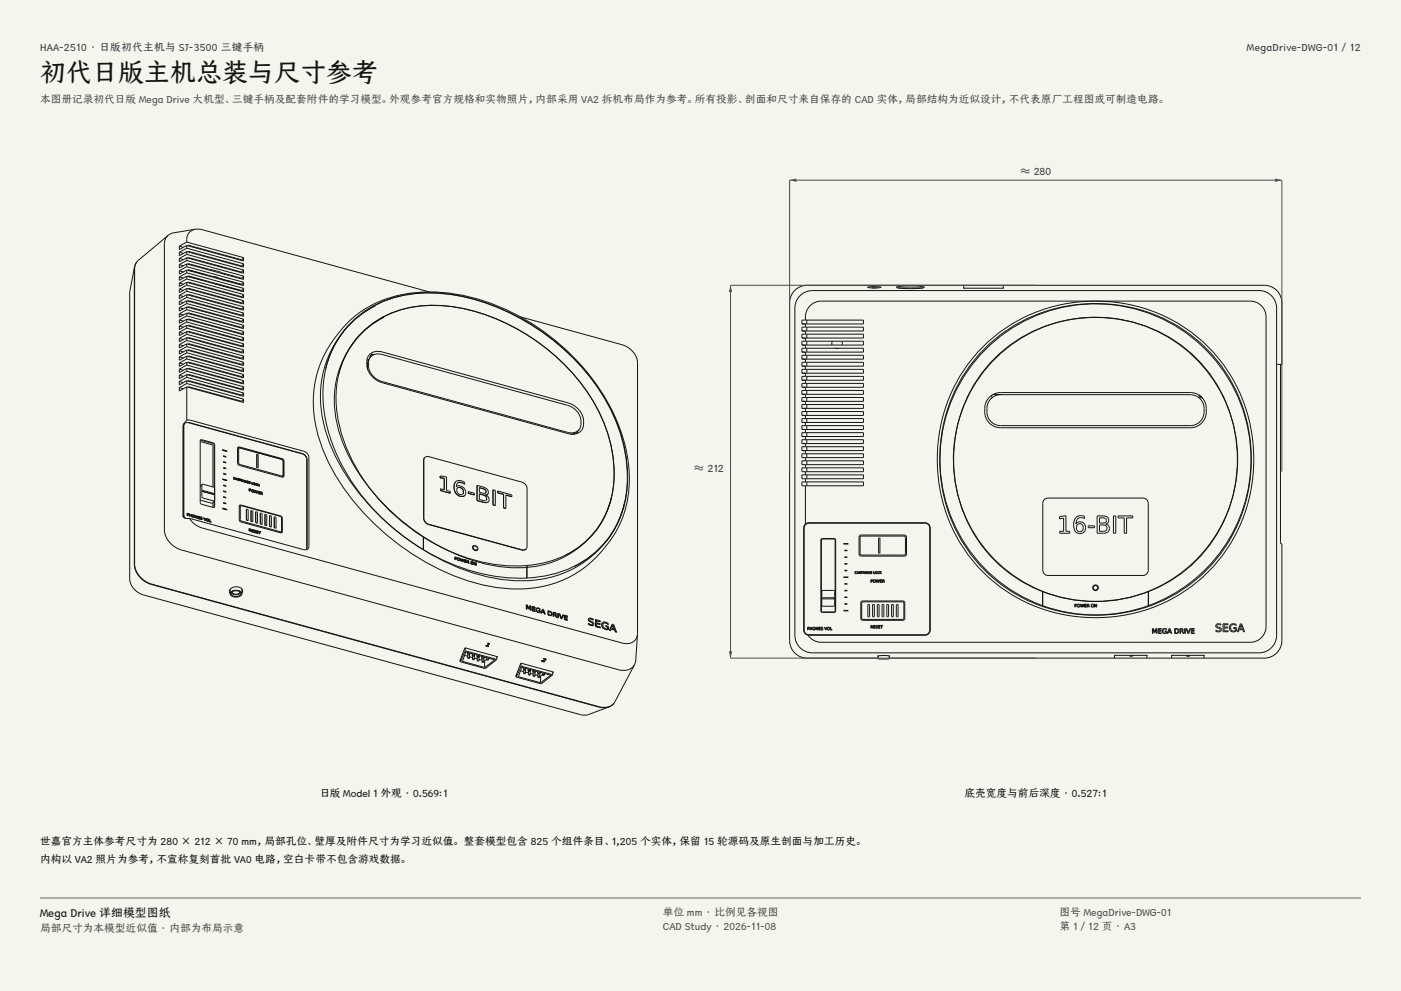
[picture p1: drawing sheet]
<svg xmlns="http://www.w3.org/2000/svg" width="420mm" height="297mm" viewBox="0 0 420 297" stroke-linecap="round" stroke-linejoin="round" font-family="sans-serif">
<g fill="#f5f4ed">
<path d="M0 0h420v297h-420z"/>
<path d="M12 12h396v275h-396z"/>
</g>
<g fill="none" stroke="#141413" stroke-width=".3">
<path d="M40.3 80l-1.4 7.8v85.7a5.5 5.5 0 0 0 4.1 4.8l131 35.9 2 .1 6.6-2.4M40.3 80v89.2a6.9 6.9 0 0 0 5.1 6l134.1 36.7 1.6 .2 1.5-.2M41 78.5l-.7 1.5M50.4 70.5l-8.9 7.5-.6 .7-.5 1.4v89a6.9 6.9 0 0 0 5.1 6l134.1 36.7a3.9 3.9 0 0 0 4.8-1.5l5.8-11.1M50.4 70.5l-.8 1.2-.3 1.4v85.7a6.9 6.9 0 0 0 5.1 6l131 35.9a3.9 3.9 0 0 0 4.8-1.5M53.8 79.3l1.2 .3M53.8 77.5l1.2 .3M53.8 75.6l1.2 .4M53.8 73.8l1.2 .3M56 72.5l-2.2 1.3M56 73.6l-2.2 1.2v-1M56 74.4l-2.2 1.2"/>
<path d="M56 75.4l-2.2 1.2v-1M56 76.2l-2.2 1.3M56 77.2l-2.2 1.3v-1M56 78.1l-2.2 1.2M56 79.1l-2.2 1.2v-1M56 79.9l-2.2 1.2M56 73.6v.8M56 75.4v.8M56 77.2v.9M56 79.1v.8M56 73.6l17 4.6v-1M56 75.4l17 4.7v-1"/>
<path d="M56 77.2l17 4.7v-1M56 79.1l17 4.7v-1.1M56 79.9l17 4.7M56 78.1l17 4.6M56 76.2l17 4.7M56 74.4l17 4.7M56 72.5l17 4.7M56.2 73.6l.3-.1 16 4.4M56.2 75.5l.3-.2 16 4.4M56.2 77.3l.3-.1 16 4.4M56.2 79.2l.3-.2 6.8 1.9M58.6 68.7l-6.8 1.1-1.4 .7"/>
<path d="M58.6 68.7l2 .1 68.1 18.7M58.6 68.7a3.1 3.1 0 0 0-2.6 3.8M66.4 79.9l-.2 .1M72.5 77.9v.2M72.5 79.7v.2M73 79.1l-.5 .6M73 77.2l-.5 .7M53.8 90.4l1.2 .3M53.8 99.6l1.2 .3M53.8 97.7l1.2 .4M53.8 95.9l1.2 .3M53.8 94.1l1.2 .3"/>
<path d="M53.8 92.2l1.2 .3M53.8 88.5l1.2 .4M53.8 86.7l1.2 .3M53.8 84.8l1.2 .4M53.8 83l1.2 .3M53.8 81.1l1.2 .4M56 80.9l-2.2 1.3v-1.1M56 81.8l-2.2 1.2M56 82.8l-2.2 1.2v-1M56 83.6l-2.2 1.2M56 91l17 4.6M56 80.9v.9"/>
<path d="M56 82.8v.8M56 84.6v.8M56 86.5v.8M56 88.3v.8M56 90.1v.9M56 92v.8M56 93.8v.9M56 95.7v.8M56 97.5v.9M56 99.4v.8M56 80.9l17 4.7v-1M56 82.8l17 4.6v-1"/>
<path d="M56 84.6l17 4.7v-1M56 86.5l17 4.6v-1M56 88.3l17 4.7v-1M56 90.1l17 4.7v-1M56 92l17 4.7v-1.1M56 93.8l17 4.7v-1M56 95.7l17 4.6v-1M56 97.5l17 4.7v-1M56 99.4l17 4.6v-1M56 98.4l17 4.6M56 96.5l17 4.7M56 94.7l17 4.6"/>
<path d="M56 92.8l17 4.7M56 89.1l17 4.7M56 87.3l17 4.7M56 85.4l17 4.7M56 83.6l17 4.7M56 81.8l17 4.6M56 84.6l-2.2 1.3v-1.1M56 86.5l-2.2 1.2v-1M56 88.3l-2.2 1.2v-1M56 90.1l-2.2 1.3v-1M56 92l-2.2 1.2v-1M56 93.8l-2.2 1.3v-1"/>
<path d="M56 95.7l-2.2 1.2v-1M56 97.5l-2.2 1.3v-1.1M56 99.4l-2.2 1.2v-1M56 85.4l-2.2 1.3M56 87.3l-2.2 1.2M56 89.1l-2.2 1.3M56 91l-2.2 1.2M56 92.8l-2.2 1.3M56 94.7l-2.2 1.2M56 96.5l-2.2 1.2M56 98.4l-2.2 1.2M56.2 82.8l.3-.1 16 4.4"/>
<path d="M56.2 84.7l.3-.1 16 4.3M56.2 86.5l.3-.1 16 4.4M56.2 88.4l.3-.2 16 4.4M56.2 90.2l.3-.1 16 4.4M56.2 92.1l.3-.2 16 4.4M56.2 93.9l.3-.1 16 4.4M56.2 95.7l.3-.1 16 4.4M56.2 97.6l.3-.1 16 4.3M56.2 99.4l.3-.1 16 4.4M56.3 82.8l4.5 1.2M56.4 80.9l7.9 2M56.5 80.9l-.3 .1"/>
<path d="M57.3 94l-.2 .1M57.3 88.5l-.1 .1M58.5 92.5l-.2 .1M58.5 86.9l-.1 .2M59.7 91l-.2 .1M59.7 85.4l-.1 .2M60.9 89.4l-.2 .2M60.9 83.9l-.1 .2M62.1 87.9l-.2 .2M62.1 82.4l-.1 .2M63.3 86.4l-.1 .2M63.3 80.9l-.1 .2"/>
<path d="M63.4 80.8l2.8 .8 .1 .3M63.4 80.8l-.1 .3M63.4 80.8l-.1 .1M64.3 82.9l1.1 .3M64.4 85l8.1 2.2M64.5 84.9l-.1 .2M65.4 83.2l7.1 2.1M65.7 83.4l-.1 .2M66.3 81.7l6.2 1.7M66.3 83.6l.9 .4 1.1 .1M67.1 81.9l-.3 .1M67.5 82l-.3 .2"/>
<path d="M67.6 82.1l-.4 .1M69.6 82.8l-.1-.2 .1 .2M70 82.7v.2zM70 80.9v.2M70.2 80.9l-.1 .2M72.4 100l.1 .2v-.2M72.5 81.6v.2M72.5 83.4v.2M72.5 87.1v.2M72.5 88.9v.2M72.5 90.8v.2M72.5 92.6v.2"/>
<path d="M72.5 94.5v.2M72.5 96.3v.2M72.5 98.2v.2M73 84.6l-.5 .8M73 99.3l-.5 .7M73 97.5l-.5 .7M73 95.6l-.5 .7M73 93.8l-.5 .7M73 92l-.5 .6M73 90.1l-.5 .7M73 88.3l-.5 .6M73 86.4l-.5 .7"/>
<path d="M73 82.7l-.5 .7M73 80.9l-.5 .7M102.9 99.4a28.1 28.1 0 0 0-5.3 11M103 99.4h-.1M103 99.3a30.9 30.9 0 0 1 23.2-11.4 59.9 59.9 0 0 1 37 12.1 59.2 59.2 0 0 1 23.6 33 34.4 34.4 0 0 1-1.9 24.3l-3.1 4.7M103 99.3a32 32 0 0 0-5.2 27.4 60.6 60.6 0 0 0 25.8 35.9l3.3 2.1M103 99.3l-.1 .1M104.5 96.4a35.5 35.5 0 0 1 27.9-8.8 65.6 65.6 0 0 1 45.7 26.6 48.2 48.2 0 0 1 10.3 33.6 30 30 0 0 1-7.2 16.4 32.7 32.7 0 0 1-30.1 12.1 67.1 67.1 0 0 1-38.2-18.7 58.7 58.7 0 0 1-18.3-30.6 33.4 33.4 0 0 1 9.9-30.6zM106.1 95.9a33 33 0 0 1 24.7-8.1 64.8 64.8 0 0 1 40.5 18.9 51.8 51.8 0 0 1 16.9 36.4 29.9 29.9 0 0 1-6.3 18.9 32.3 32.3 0 0 1-29.6 11.9 66.1 66.1 0 0 1-37.6-18.5 57.8 57.8 0 0 1-18-30 31.4 31.4 0 0 1 9.4-29.5zM112.5 91.7a28.3 28.3 0 0 0-9.6 7.6M115.2 95.1a25.8 25.8 0 0 0-8.8 7M156 95l30.5 8.3a6.3 6.3 0 0 1 4.6 5.4v81.4"/>
<path d="M239.8 88.6a5.3 5.3 0 0 1 3.8-1.5h133.8a5.3 5.3 0 0 1 5.3 5.3v98a5.3 5.3 0 0 1-5.3 5.3h-133.8a5.3 5.3 0 0 1-5.3-5.3v-98a5.3 5.3 0 0 1 1.5-3.8zM240.4 95.9h18.4v1.2h-18.4zM240.4 98h18.4v1.2h-18.4zM241.5 95.9a4.9 4.9 0 0 1 4.7-5.7h128.6a4.7 4.7 0 0 1 4.7 4.8v92.8a4.7 4.7 0 0 1-4.7 4.7h-128.6l-1.3-.2-1.2-.5-1.5-1.4M241.5 97.1v.9M241.5 99.2v1M241.9 95.9v1.2M241.9 98v1.2M260.1 86.1l2-.2 2.1 .2-2.1 .2zM261.4 86.3h1.4M268.8 86l2.7-.3a16.5 16.5 0 0 1 5.6 .4l-2.7 .4a18 18 0 0 1-5.7-.4zM269.2 86.3h7.5"/>
<path d="M288.9 86.3l-.1 .1h12.1l-.2-.1M288.9 85.5v.9M300.7 85.5v.9M53.8 114.3l1.2 .4M53.8 112.5l1.2 .3M53.8 110.6l1.2 .4M53.8 108.8l1.2 .3M53.8 107l1.2 .3M53.8 103.3l1.2 .3M53.8 101.4l1.2 .4M53.8 116.2l1.2 .3M53.8 105.1l1.2 .3"/>
<path d="M56 101.2v.8M56 103.1v.8M56 104.9v.8M56 106.7v.9M56 108.6v.8M56 110.4v.9M56 112.3v.8M56 114.1v.8M56 116v10M56 116l17 4.6v-1M56 101.2l17 4.7v-1M56 103.1l17 4.6v-1"/>
<path d="M56 104.9l17 4.7v-1.1M56 106.7l17 4.7v-1M56 108.6l17 4.6v-1M56 110.4l17 4.7v-1M56 112.3l17 4.6v-1M56 114.1l17 4.7v-1M56 114.9l17 4.7M56 113.1l17 4.7M56 111.3l17 4.6M56 109.4l17 4.7M56 107.6l17 4.6M56 105.7l17 4.7"/>
<path d="M56 103.9l17 4.6M56 102l17 4.7M56 100.2l17 4.7M56 101.2l-2.2 1.2v-1M56 103.1l-2.2 1.2v-1M56 104.9l-2.2 1.2v-1M56 106.7l-2.2 1.3v-1M56 108.6l-2.2 1.2v-1M56 110.4l-2.2 1.3v-1.1M56 112.3l-2.2 1.2v-1M56 114.1l-2.2 1.2v-1M56 116l-2.2 1.2v-1"/>
<path d="M56 100.2l-2.2 1.2M56 102l-2.2 1.3M56 103.9l-2.2 1.2M56 105.7l-2.2 1.3M56 107.6l-2.2 1.2M56 109.4l-2.2 1.2M56 111.3l-2.2 1.2M56 113.1l-2.2 1.2M56 114.9l-2.2 1.3M56.2 101.3l.3-.2 16 4.4M56.2 103.1l.3-.1 16 4.4M56.2 105l.3-.2 16 4.4"/>
<path d="M56.2 106.8l.3-.1 16 4.4M56.2 108.6l.3-.1 16 4.4M56.2 110.5l.3-.1 16 4.3M56.2 112.3l.3-.1 16 4.4M56.2 114.2l.3-.2 16 4.4M56.2 116l.3-.1 16 4.4M72.5 101.8v.2M72.5 103.7v.2M72.5 105.5v.2M72.5 107.4v.2M72.5 109.2v.2M72.5 111.1v.2"/>
<path d="M72.5 112.9v.2M72.5 114.7v.2M72.5 116.6v.2M72.5 118.4v.2M73 119.6l-.5 .7M73 117.8l-.5 .6M73 115.9l-.5 .7M73 114.1l-.5 .6M73 112.2l-.5 .7M73 110.4l-.5 .7M73 108.5l-.5 .7M73 106.7l-.5 .7"/>
<path d="M73 104.9l-.5 .6M73 103l-.5 .7M73 101.2l-.5 .6M106.5 102a28.9 28.9 0 0 1 25.4-10.4 60.3 60.3 0 0 1 43.1 24.4 42.2 42.2 0 0 1 8.8 30.2 26.4 26.4 0 0 1-5.4 13M106.5 102a29.4 29.4 0 0 0-4.4 28.7 60.2 60.2 0 0 0 24.1 29.6 52.7 52.7 0 0 0 30.3 9.9 28.7 28.7 0 0 0 21.9-11M106.5 102a25.7 25.7 0 0 0-5 10.2M110.5 107.8l-.5 .1M111 106l1.6-.7 2 .2 55.7 15.2a5.8 5.8 0 0 1 4 8.3l-1.4 1-1.2 .2-1.4-.2-55.7-15.3a5.8 5.8 0 0 1-4-8.3zM111 107.1a5.1 5.1 0 0 0 3.5 7.2l55.6 15.3 1.8 .1 1-.3 .7-.6M111 107.1l1.2-.9 1.1-.1 1.2 .1 55.6 15.3a5.1 5.1 0 0 1 3.5 7.3M111 107.1a4.1 4.1 0 0 0-.7 3.8M111.1 106.5l-.1 .6"/>
<path d="M111.4 106.2h.1M111.4 106.2v.5M111.4 106.2l.5 .2M111.4 106.2l-.6 .7 .2-.1M111.4 106.2l.4 .1M240.4 100.2h18.4v1.1h-18.4zM240.4 102.3h18.4v1.1h-18.4zM240.4 104.4h18.4v1.1h-18.4zM240.4 106.5h18.4v1.1h-18.4zM240.4 108.6h18.4v1.1h-18.4zM240.4 110.7h18.4v1.2h-18.4zM240.4 112.8h18.4v1.2h-18.4z"/>
<path d="M240.4 114.9h18.4v1.2h-18.4zM240.4 117h18.4v1.2h-18.4zM240.4 119.1h18.4v1.2h-18.4zM241.5 101.3v1M241.5 103.4v1M241.5 105.5v1M241.5 107.6v1M241.5 109.7v1M241.5 111.9v.9M241.5 114v.9M241.5 116.1v.9M241.5 118.2v.9"/>
<path d="M241.9 100.2v1.1M241.9 102.3v1.1M241.9 104.4v1.1M241.9 106.5v1.1M241.9 108.6v1.1M241.9 110.7v1.2M241.9 112.8v1.2M241.9 114.9v1.2M241.9 117v1.2M241.9 119.1v1.2M249.5 102.3v1.1M250.4 104.4h1.1"/>
<path d="M252.4 102.3v1.1M294.7 103.9a48.3 48.3 0 0 1 71.4 4.6 48.3 48.3 0 0 1-8.5 66.9 48.3 48.3 0 0 1-66.9-8.5 48.6 48.6 0 0 1 4-63zM295.2 104.4a47.5 47.5 0 0 1 70.4 4.5 47.6 47.6 0 0 1-8.4 65.9 47.6 47.6 0 0 1-65.9-8.3 47.8 47.8 0 0 1 3.9-62.1zM295.3 104.9a46.6 46.6 0 0 1 72.4 7.7 46.6 46.6 0 0 1-23.4 68.9v-4.3a42.6 42.6 0 0 0 18-65.3 42.6 42.6 0 0 0-67.8 0 42.6 42.6 0 0 0 18 65.3v4.3a46.6 46.6 0 0 1-17.2-76.6zM296.9 118.8a4.7 4.7 0 0 1 3.1-1.1h56.9a4.9 4.9 0 0 1 4.7 5.7 4.7 4.7 0 0 1-4.7 4.8h-56.9a4.9 4.9 0 0 1-4.8-5.8 4.7 4.7 0 0 1 1.7-3.6zM297.3 118.4l.1 .8M297.7 118.2l59.2 .1a4.3 4.3 0 0 1 4.1 5.1 4.1 4.1 0 0 1-4.1 4.2h-56.9a4.3 4.3 0 0 1-4.1-5.2 4.1 4.1 0 0 1 4.1-4.1M298.2 107.4a43.3 43.3 0 0 1 64 4.1 43.3 43.3 0 0 1-7.6 60 43.3 43.3 0 0 1-60-7.6 43.6 43.6 0 0 1 3.6-56.5zM300.5 118.2v.1M359.4 118.4l1.1 .9M359.5 118.4v.8h.9M382.9 109.2h1.4v-18.4a5.3 5.3 0 0 0-5.3-5.3h-137a5.3 5.3 0 0 0-5.3 5.3v101.2a5.3 5.3 0 0 0 5.3 5.2h21.3"/>
<path d="M384 109.2l-.1 52.7v1l.4 .1v29a5.3 5.3 0 0 1-5.3 5.2h-112.5M55.3 127l-.2 .6v26.7l.5 1.1M55.3 127l.5-.3h.7l34.1 9.3 .8 .5 .5 1.1v27.1M55.3 127l-.3 .7v26.8l.2 .7M55.5 126.8l-.4 .2M56 126l-.9 .9-.2 .7v26.2a1.26 1.26 0 0 0 .4 1.5 1.26 1.26 0 0 0 1.5 0M56 126l1-.1 34.1 9.3a2.11 2.11 0 0 1 1.5 1.8v26.8l-.5 .8-1 .1-34.3-9.4M56.4 126.7l34.1 9.2a2.11 2.11 0 0 1 1.6 1.8v27M60 132.3l3.8 1.2v12.4M60 132l3.8 .9 .4 .3v12.9M60.1 131.9l.3-.1 3.5 .9 .5 .5v18.6l-.3 .3-3.7-1-.4-.5zM66.7 134.9h.1"/>
<path d="M66.7 134.8v.1M66.7 134.8h.1M66.7 134.8l1.3 .3M66.7 134.9l1.3 .4M67 136.7v.1M67 138.4h.1M67 138.5h.1M67 136.7h.1M67 136.6v.1M67 138.4v.1M67 136.6h.1M67 138.5l.7 .2"/>
<path d="M67 136.8l.7 .1M67 138.4l.7 .3M67 136.6l.7 .3M67.7 138.7h.1M67.7 136.9h.1M68 135.1v.1M68 135.3h.1M68 135.2v.1M68 135.2h.1M71.2 134.2h.5l12.9 3.6 .3 .4-.1 4.3M71.3 134.1l.5-.1 13 3.6 .3 .6v4.6l-.6 .2-12.9-3.6-.4-.6zM71.6 134.4l-.1 4.3 .3 .4 12.6 3.5 .4-.1"/>
<path d="M71.6 134.4l-.4 .5M72 134.3l-.4 .1M72.5 120.3v.2M77 136.1v.1M77 136.1v3.9M77 136.1h.1M77.1 136.1h-.1M77.1 136.1l.3 .1v3.9M84.4 137.6l.6 .8v4.5M127.2 137.3l-.2 .6v17.5a2.04 2.04 0 0 0 1.5 1.8l27.9 7.6 .8 .1 .5-.4M127.2 137.2v.1M127.3 137.2l-.2 .6v17.5a2.04 2.04 0 0 0 1.5 1.8l27.9 7.7h.7l.6-.3"/>
<path d="M127.3 137.2l.5-.4 .8 .1 27.9 7.6a2.11 2.11 0 0 1 1.5 1.8v17.5l-.2 .7M127.3 137.2l-.1 .1M172.3 129.9l-.2 .2M173.1 129.4l-.1 .5M173.6 128.8l-1 .9-1.5 .4M240.4 121.2h18.4v1.2h-18.4zM240.4 123.3h18.4v1.2h-18.4zM240.4 125.5h18.4v1.1h-18.4zM240.4 127.6h18.4v1.1h-18.4zM240.4 129.7h18.4v1.1h-18.4zM240.4 131.8h18.4v1.1h-18.4zM240.4 133.9h18.4v1.1h-18.4z"/>
<path d="M240.4 136h18.4v1.2h-18.4zM240.4 138.1h18.4v1.2h-18.4zM241.5 120.3v.9M241.5 122.4v.9M241.5 124.5v1M241.5 126.6v1M241.5 128.7v1M241.5 130.8v1M241.5 132.9v1M241.5 135v1M241.5 137.2v.9M241.5 139.3v.9"/>
<path d="M241.9 121.2v1.2M241.9 123.3v1.2M241.9 125.5v1.1M241.9 127.6v1.1M241.9 129.7v1.1M241.9 131.8v1.1M241.9 133.9v1.1M241.9 136v1.2M241.9 138.1v1.2M56.1 154.5l.1 .1M56.1 153.8l.5 .2v.3M56.1 153.8h.1"/>
<path d="M56.1 154.5h.1M56.1 153.8v.7M56.2 154.6h.1M56.4 154h.1M56.4 153.9l-.2 .3h.3M56.4 153.9l.1 .1M56.5 154v.1M56.5 154.2h.1M56.5 154.1v.1M56.6 154.3h-.4v.3M56.6 154.3h.1M56.8 155.3l1.9 2 1.9 .9 125.9 34.5a3.3 3.3 0 0 0 4.6-2.6"/>
<path d="M56.8 154.7h.1M56.8 154l.1 .3 .4 .1v-.3M56.8 154h.1M56.8 154v.7M56.9 154.7v.1M57.3 154.9h.1M57.3 154.1l.1 .8M57.3 154.5l-.4-.1v.3M57.3 154.1h.1M57.3 154.5v.4M57.3 154.5h.1M57.4 154.9h.1"/>
<path d="M57.7 154.4v.5M57.7 154.4a.46 .46 0 0 1 .5 0 .46 .46 0 0 1 .1 .6M57.7 154.4h.1M57.7 154.9l.6 .1M57.8 154.4a.31 .31 0 0 0 0 .5 .31 .31 0 0 0 .4-.1v-.3M57.8 154.4h.1M58 154.4h-.2M58 154.4l.2 .1M58.3 155h.1M58.5 155.2h.1M58.5 154.5l.6 .7v-.6M58.5 154.5h.1"/>
<path d="M58.5 154.5v.7M58.6 155.2h.1M58.6 155.2v-.6l.4 .7M59 155.3l.2 .1M59 155.3h.1M59.1 154.6l.1 .8M59.1 154.6h.1M59.2 155.4h.1M59.4 155.4l.5 .2M59.4 154.7l.5 .2M59.4 154.7h.1M59.4 155.4h.1"/>
<path d="M59.4 154.7v.7M59.9 155.2l-.4-.1v.3l.4 .2M59.9 155.2h.1M59.9 154.9l-.4-.1v.2l.4 .2M59.9 154.9h.1M59.9 155.6h.1M60 149.7l3.4 1.1 .3-.1 .6-.7M60.1 155.1l.2 .2M60.1 155v.1M60.1 155l.5 .1M60.1 155h.1M60.2 155.1l.4 .6"/>
<path d="M60.2 155v.1M60.2 155.7h.4M60.2 155l.3 .1M60.2 155h.1M60.4 155.4l.1 .1M60.4 155.4h.1M60.5 155.1h.1M60.5 155.6l-.4-.1 .1 .2M60.5 155.6h.1M60.5 155.5v.1M60.6 145.2v3.8l3.4 1.1 .3-.1M60.6 145.2l.3-.1 3.4 1.1v3.8"/>
<path d="M60.6 145.2l-.6 .7M60.6 155.1h.1M60.6 155.7h.1M60.7 147.2l3.5 1M60.7 147h.1M60.7 147.2l.1 .1M60.7 147v.2M60.7 147l3.5 .9v.3M61.1 155.2h.1M61.1 155.2l.3 .8M61.1 155.2l.4 .7 .2-.6M61.4 156h.1"/>
<path d="M61.5 156h.1M61.7 155.3l-.2 .7M61.7 155.3h.1M61.9 155.7a.45 .45 0 0 0 .2 .5 .45 .45 0 0 0 .5 0M61.9 155.5v.2M61.9 155.5h.1M62 155.5a.48 .48 0 0 1 .5 .1 .48 .48 0 0 1 .1 .6M62 155.5h-.1M62.1 155.6a.31 .31 0 0 0 0 .5 .31 .31 0 0 0 .4-.2v-.2M62.1 155.6l.4 .1M62.1 155.6h-.1M62.6 156.2h.1"/>
<path d="M62.8 156.4l.5 .1M62.8 155.6l.1 .7 .4 .2M62.8 155.6h.1M62.8 156.4h.1M62.8 155.6v.8M63.3 156.5h.1M63.8 150.6v1.5M64.2 148.2h-.1M64.2 148.2h.1M64.2 150.1v2M66.7 143.6h.1M66.7 152.4h.1"/>
<path d="M66.7 143.6v.1M66.7 152.3v.1M66.7 152.3h.1M66.7 143.5v.1M66.7 152.4l1.3 .4M66.7 143.7l1.3 .3M66.7 152.3l1.3 .3M66.7 143.5l1.3 .4M67 150.7l.7 .2M67 147.2v.1M67 145.5l.7 .2M67 142h.1"/>
<path d="M67 148.9h.1M67 150.7v.1M67 149h.1M67 145.5h.1M67 140.2h.1M67 140.1v.1M67 141.9v.1M67 145.4v.1M67 147.1v.1M67 148.9v.1M67 150.6v.1M67 150.6h.1"/>
<path d="M67 147.1h.1M67 145.4h.1M67 141.9h.1M67 140.1h.1M67 147.3l.7 .1M67 142l.7 .2M67 140.3l.7 .1M67 150.6l.7 .3M67 148.9l.7 .3M67 147.1l.7 .3M67 145.4l.7 .3M67 141.9l.7 .3"/>
<path d="M67 140.1l.7 .3M67 149l.7 .2M67.7 150.9v.1M67.7 149.2h.1M67.7 147.4v.1M67.7 145.7h.1M67.7 142.2h.1M67.7 140.4h.1M67.7 150.9h.1M67.7 147.4h.1M68 152.6v.1M68 143.9h.1"/>
<path d="M68 144h.1M68 152.8h.1M68 143.9v.1M68 152.7v.1M70 143.1v.3l.3 .3M70 143.1l.5 .2M70 143.1h.1M70.1 143.2v.3l.4 .2M70.1 143.2l.4 .1M70.1 143.2h.1M70.3 143.7h.2M70.5 143.3h.1"/>
<path d="M70.5 143.7h.1M70.6 143.7l.1 .1M70.6 143.7h.1M70.7 143.8h.1M70.8 143.2h.1M70.8 143.2l.4 .7M70.8 143.2l-.2 .5M70.9 143.3l.1 .3h-.3zM71 143.7h.1M71 143.7l.1 .2M71 143.7l-.3 .1M71.1 143.9h.1"/>
<path d="M71.2 143.9h.1M71.3 143.9l.1 .1M71.3 143.3l.3 .2M71.3 143.3v.1M71.3 143.9h.1M71.3 143.3v.6M71.4 143.7l.2 .2M71.4 143.6l.2 .1M71.4 144h-.1M71.5 143.4l.2 .3M71.6 143.5v.2M71.6 143.5l-.2-.1v.6"/>
<path d="M71.6 143.7h.1M71.6 143.9h.1M71.6 143.9l.1 .2M71.7 143.7l.1 .4M71.7 143.7h.1M71.7 144.1h.1M71.7 144v.1M71.7 143.5l.3 .1M71.7 152.1h.1M71.7 143.5h.1M71.7 143.5l.9 .3M71.7 151.6h.5"/>
<path d="M71.8 144.1h.1M71.8 151.5l.4-.1 12.2 3.3 .2 .5v4.4l-.5 .1-12.1-3.4-.3-.5zM72 144.1h.1M72 143.6h.1M72 143.6v.5M72.1 143.6v.5M72.1 143.6l.2 .1M72.1 144.1l-.1 .1M72.1 151.7l-.1 4 .2 .4 11.8 3.3 .4-.1M72.1 151.7l.3-.1 11.8 3.3 .2 .3v4.1M72.1 151.7l-.4 .4M72.3 143.7h.1"/>
<path d="M72.3 143.6v.1M72.4 144.2l.1 .1M72.4 143.7h.1M72.4 144.2h.1M72.4 143.7v.5M72.5 143.9l.2 .1M72.5 144h.1M72.5 144.3h.1M72.6 144l.1 .2M72.6 143.8l.1 .2M72.6 143.8l-.1 .5M72.6 143.7l.2 .3"/>
<path d="M72.7 144h.1M72.7 144.2h.1M72.7 144.2l.1 .2M72.8 144l.1 .4M72.8 144h.1M72.8 144.4h.1M72.9 144.4h.1M73 144.4h.1M73 143.8v.6M73 143.8l.1 .6M73 143.8h.1M73.1 144.4h.1"/>
<path d="M73.3 144.5h.1M73.3 143.9v.6M73.3 143.9l.2 .1M73.4 144.5h.3M73.4 143.9l.4 .3v.3M73.5 144l.2 .3-.2 .2M73.5 144v.5M73.8 144.5h-.1M73.8 144.5h.1M73.9 152.7v3.1l.4 .1M73.9 152.7l.1 3.1M73.9 152.6v.1"/>
<path d="M73.9 152.6l.5 .2v3.1M73.9 144.4l.1 .2M74 144.2l-.1 .2M74 144.2h.1M74 144.6l.5 .2M74 144.2l.5 .2M74 144.3l.1 .4 .3-.1M74.1 144.2l-.1 .1M74.2 144.2l.3 .2M74.2 144.2h-.1M74.2 144.2l-.2 .1M74.4 156h-.1"/>
<path d="M74.4 155.9v.1M74.4 155.9h-.1M74.4 144.6l-.1-.2 .2 .4M74.4 144.6h.1M74.5 144.4h.1M74.5 144.8h.1M74.6 144.9l.5 .1M74.6 144.3l.5 .2M74.6 144.3h.1M74.6 144.9h.1M74.6 144.3v.6M74.7 159.2h.1"/>
<path d="M74.7 147.2h.1M74.7 158.4l.5 .2v.3M74.7 146.4l.5 .2v.3M74.7 158.4h.1M74.7 146.4v.8M74.7 158.4v.8M74.7 146.4h.1M74.7 144.6l.3 .1zM74.8 159.2h.1M74.8 147.2h.1M74.9 158.6l-.1 .2h.3M74.9 158.6l.2 .2"/>
<path d="M74.9 147h.2M74.9 146.6l.2 .2M74.9 158.6l.2 .1M74.9 146.9l.3 .1M74.9 146.6l-.1 .2h.3M74.9 146.9l-.1 .3M75 144.7h.1M75.1 144.5l-.4-.1v.4l.4 .1M75.1 144.4v.1M75.1 144.9v.1M75.1 158.8h.1M75.1 159.1l-.3-.2v.3"/>
<path d="M75.1 159.1h.1M75.1 159.1l.1 .2M75.2 158.9h-.1M75.2 146.9l-.1 .1M75.2 158.9l.1 .4M75.2 146.9h.1M75.2 158.9h.1M75.2 159.3h.1M75.3 153.1h-.1M75.3 156.1l.1 .1M75.3 153.1v3.2M75.3 153v.1"/>
<path d="M75.3 153l.5 .2v3.1M75.3 156.3h.4M75.3 159.3h.1M75.4 146.8a.48 .48 0 0 0 0 .5 .48 .48 0 0 0 .6 .1M75.4 146.8h.1M75.4 146.7a.48 .48 0 0 1 .6 .2 .48 .48 0 0 1 0 .5M75.4 146.7v.1M75.5 159.4l.5 .1M75.5 158.6h.1M75.5 158.6l.5 .3M75.5 159.4h.1M75.5 158.6v.8"/>
<path d="M75.5 146.8a.35 .35 0 0 0 0 .4 .35 .35 0 0 0 .4 .2M75.5 145.1l.4 .1M75.5 144.5l.1 .6h.3M75.5 144.5v.6M75.5 144.5h.1M75.5 145.1h.1M75.5 146.8h.1M75.7 146.8h-.2M75.7 146.8l.2 .5M75.7 156.3v.1M75.8 156.3h-.1M75.9 145.2h.1"/>
<path d="M75.9 145.1v.1M75.9 147.3v.1M75.9 144.9l.1 .3M76 144.8l-.1 .1M76 159.2l-.4-.1v.2l.4 .2M76 159.2h.1M76 158.9l-.4-.1v.2l.4 .2M76 158.9h.1M76 159.5h.1M76 145.2l.2 .1M76 144.7a.38 .38 0 0 1 .4 .1 .38 .38 0 0 1 .1 .5M76 144.7v.1"/>
<path d="M76 147.4h.1M76.1 144.8h.1M76.1 159l.3 .3M76.2 159.5l.2 .2M76.2 159.4l.4 .2M76.2 159.5h.1M76.2 159.4h.1M76.2 159.4v.1M76.2 158.9l-.1 .1M76.2 158.9h.1M76.2 158.9v.1M76.2 158.9l.5 .2"/>
<path d="M76.2 146.8l.3 .8 .1-.6M76.2 146.8v.1M76.2 146.8l.2 .8M76.2 144.8h-.1M76.2 144.8l.2 .2-.1 .3-.2-.2v-.3M76.3 159l.4 .6M76.3 159l.4 .1M76.3 159h.1M76.4 159.3h.1M76.4 147.6l.1 .1M76.4 147.6h.1M76.4 159.7h.2"/>
<path d="M76.4 159.6l.3 .1M76.5 159.3l.1 .2M76.5 159.3h.1M76.5 145.3h-.3M76.5 145.3h.1M76.5 147.7l.2-.6 .2 .7M76.5 147.7h.1M76.6 159.5v.1M76.6 159.5h.1M76.6 147l.3 .7 .2-.6M76.6 147h.1M76.6 153.4v.1"/>
<path d="M76.7 156.5v.1M76.7 153.4v3.2M76.7 153.4h.1M76.7 153.4l.5 .2v3.1M76.7 153.4h-.1M76.7 145v.4M76.7 145h.1M76.7 145l.5 .1M76.7 159.1h.1M76.7 159.6l-.1 .1M76.7 159.6h.1M76.7 156.6l.4 .1"/>
<path d="M76.7 145.4l.4 .1M76.7 145.4l.3 .1M76.8 145l.2 .4M76.9 147.8h.1M76.9 159.8l.5 .1M76.9 159l.5 .3M76.9 159h.1M76.9 159.8h.1M76.9 159v.8M77 145.5h.1M77 145l.2 .1M77 145h-.2"/>
<path d="M77 145.4l.2 .1M77 140v.1M77 140l.1 .1M77 159.1l.4 .2M77 147.8h.1M77 140.1h.3M77.1 147.1l-.1 .7M77.1 147.1h.1M77.1 156.7h.1M77.2 156.7h-.1M77.2 145.5h-.1M77.2 145.1h.1"/>
<path d="M77.3 145.6h.1M77.3 145l.1 .6M77.3 145h.1M77.3 145v.6M77.4 140.1v.1M77.4 147.9l.5 .2M77.4 147.2l.5 .2M77.4 147.2h.1M77.4 147.9h.1M77.4 147.2v.7M77.4 140.1h-.1M77.4 145.3l.3 .4"/>
<path d="M77.4 145.6h.1M77.4 140.1h.1M77.4 159.6l-.4-.2v.3l.4 .2M77.4 159.6h.1M77.4 159.3l-.4-.2v.3l.4 .2M77.4 159.3h.1M77.4 159.9h.1M77.5 159.3l.3 .1M77.5 159.2l.7 .3M77.5 159.2h.1M77.5 159.3h.1M77.5 159.2v.1"/>
<path d="M77.7 145.7h.1M77.8 145.1h.1M77.8 145.1l-.4 .2M77.8 145.1l-.3 .2 .3 .4M77.8 159.4h.1M77.8 159.4v.6M77.8 145.7h.1M77.9 147.7l-.4-.1v.3l.4 .2M77.9 147.7h.1M77.9 147.4l-.4-.1v.2l.4 .2M77.9 147.4h.1M77.9 148.1h.1"/>
<path d="M78 153.8v3.1l.6 .2M78.1 153.8v3.2M78.1 153.8h-.1M78.1 153.8h.1M78.1 153.8l.5 .2v3.1M78.1 148.1h.1M78.1 147.4l.5 .2v.2M78.1 147.4v.7M78.1 147.4h.1M78.2 159.5l-.3-.1v.6M78.2 147.5l.3 .3-.3-.1zM78.2 148.1h.1"/>
<path d="M78.2 159.5h.1M78.4 147.9l.1 .1M78.4 147.9l-.2-.1v.3M78.5 147.8h.1M78.5 148l.1 .3M78.5 157.1h.1M78.6 157.1h-.1M78.6 147.8l.1 .5M78.6 147.8h.1M78.6 148.3h.1M78.7 148.3h.1M79.4 157.3l.1 .1"/>
<path d="M79.4 154.2h.1M79.5 157.3v.1M79.5 154.2l-.1 3.1M79.5 154.2h.1M79.5 154.2l.5 .1v3.2M79.5 154.2h-.1M79.5 157.4l.4 .1M79.9 157.5h.1M80 157.5h-.1M80.8 154.6v3.1l.5 .2M80.8 154.6h.1M80.8 154.6l.1 3.2"/>
<path d="M80.9 154.5l-.1 .1M80.9 154.5l.5 .2-.1 3.1M81.3 157.9h.1M81.3 157.8v.1M82.2 158.1l.1 .1M82.2 155h.1M82.2 158l.1 .1M82.2 155v3.1M82.2 154.9v.1M82.2 154.9l.6 .2v3.1M82.3 158.2h.4M82.7 158.3h-.1"/>
<path d="M82.7 158.2v.1M82.8 158.2h-.1M84.4 159.3l-.4 .4M84.4 155.1l.1 4.6M84.5 143h.1M84.8 142.5l-.3 .5M132 143.2l1.2 .1M132 142.7l1.9 .3v4l1.1 .3v.5M132 143.2h.1M132 142.7h.1M132 142.7v.5M132.1 147l2.9 .8"/>
<path d="M132.1 146.5h.1M132.1 147h.1M132.1 146.5v.5M133.2 143.3v3.5l-1.1-.3M133.2 143.3h.1M135 147.8h.1M136.5 144.5a2.65 2.65 0 0 0-.1 3 2.65 2.65 0 0 0 2.8 1.1M136.5 144.5a2.3 2.3 0 0 1 2.8 .1v.5M136.5 144.5h.1M137.1 146.2a1.2 1.2 0 0 1 1.6 .4 1.2 1.2 0 0 1-.2 1.6 1.31 1.31 0 0 1-1.3-.5 1.31 1.31 0 0 1-.1-1.5zM139.3 145.1l-.4-.2a1.22 1.22 0 0 0-1.4-.3 1.22 1.22 0 0 0-.7 1.3 1.92 1.92 0 0 1 2.2 .3 1.92 1.92 0 0 1 .4 2.2M139.3 145.1h.1"/>
<path d="M139.4 148.4l-.2 .2M139.4 148.4h.1M140.4 147.8l1.8 .5M140.4 147.3v.1M140.4 147.3l1.8 .6v.4M140.4 147.8h.1M140.4 147.3v.5M142.2 148.3v.1M143 150l2.6 .6 .8-.3M143 145.5l1.8 .4a1.57 1.57 0 0 1 1.5 2.1M143 145.5h.1M143 150h.1"/>
<path d="M143 145.5v4.5M143.7 146.2l1 .2a.78 .78 0 0 1 .9 .5 .78 .78 0 0 1-.3 1l-1.6-.4zM145.6 148.8l-1.9-.8v1.7l1.4 .4 .7-.2M145.6 148.8l.3 .7M145.9 149.5l-.1 .4M146.3 148.1l-.7 .2a1.49 1.49 0 0 1 .8 2M146.3 148v.1M146.4 150.3h.1M147.8 151.3l.7 .2M147.8 146.8l.7 .2v4.5M147.8 146.8h.1M147.8 151.3h.1"/>
<path d="M147.8 146.8v4.5M148.5 151.5h.1M149.2 147.7l1.8 .5M149.2 147.1l4.3 1.2v.5M149.2 147.1v.1M149.2 147.7h.1M149.2 147.1v.6M151 152.2l.7 .2M151 152.2h.1M151 148.2h.1M151 148.2v4M151.7 152.4h.1"/>
<path d="M153.5 148.8l-1.8-.4v4M153.5 148.8v.1M178.4 159.2a25.7 25.7 0 0 1-8.8 7.1M183.2 149.2a25.8 25.8 0 0 1-4.8 10.2M187.1 151a28.3 28.3 0 0 1-5.2 11.1M240.4 144.4h18.4v1.2h-18.4zM240.4 140.2h18.4v1.2h-18.4zM240.4 142.3h18.4v1.2h-18.4zM240.9 158.2v30a1.75 1.75 0 0 0 1.3 2.2M240.9 158.2h.1M241.5 157.1l1-.4h34.8a1.58 1.58 0 0 1 1.6 1.5v30.6a1.58 1.58 0 0 1-1.6 1.6h-35.1M241.5 157.1l-.6 1.1"/>
<path d="M241.5 141.4v.9M241.5 143.5v.9M241.5 145.6v11.5M241.7 157.1l.8-.3h34.8a1.42 1.42 0 0 1 1.4 1.4v30.6a1.42 1.42 0 0 1-1.4 1.4h-34.8a1.42 1.42 0 0 1-1.4-1.4v-30.6zM241.9 140.2v1.2M241.9 142.3v1.2M241.9 144.4v1.2M242.3 156.7v.1M312.9 149.9l.8-.5 .5-.1h28.5a1.58 1.58 0 0 1 1.5 1.6v20a1.58 1.58 0 0 1-1.5 1.6h-28.5a1.58 1.58 0 0 1-1.6-1.6v-20zM317.6 154.9l2-.3v4.6h1.1v.6h-3v-.6h1.2v-3.9l-1.3 .2zM322.7 155a2.46 2.46 0 0 1 2.4-.3v.7l-.3-.2a1.58 1.58 0 0 0-1.7 .2 1.58 1.58 0 0 0-.5 1.6 1.75 1.75 0 0 1 2.4 0 1.75 1.75 0 0 1 .1 2.5 1.75 1.75 0 0 1-2.5 0 3.7 3.7 0 0 1 .1-4.5zM326.2 157.6h1.9v.6h-1.9z"/>
<path d="M328.9 154.6h1.8a1.26 1.26 0 0 1 1.6 .8 1.26 1.26 0 0 1-.8 1.6 1.45 1.45 0 0 1 1 1.8 1.45 1.45 0 0 1-1.7 1h-1.9zM329.6 157.3h1.1a.97 .97 0 0 1 1.2 1 .97 .97 0 0 1-1.2 .9h-1.1zM329.6 155.2h1a.81 .81 0 0 1 1.1 .8 .81 .81 0 0 1-1.1 .8h-1zM333.8 154.6h.7v5.2h-.7zM335.2 154.6h4.4v.6h-1.9v4.6h-.7v-4.6h-1.8zM68.9 176.8l.1 .1M69 177.9a2.02 2.02 0 0 0 3.5 0M69 177.9a2.02 2.02 0 0 1 3.5 0M69 176.6v1.3M69.4 177.6a1.69 1.69 0 0 0 2.7 0M69.4 177.5a1.83 1.83 0 0 1 2.8 .4 1.69 1.69 0 0 1-2.9 0zM69.7 177.3a1.09 1.09 0 0 0 1.1 .8 1.09 1.09 0 0 0 1-.8"/>
<path d="M72.5 177.7a1.26 1.26 0 0 0-.1-1.4 1.26 1.26 0 0 0-1.3-.4 1.79 1.79 0 0 0-2.3 1.6l.2 .3M72.5 176.5v1.4M72.6 176.6l-.1 .2M77.8 160h.1M77.9 160h.1M126.9 164.7v-3.7a55.9 55.9 0 0 1-25.4-34.5 28.6 28.6 0 0 1 7.8-27.6 30.1 30.1 0 0 1 22.5-7.4 60.4 60.4 0 0 1 43.2 24.5 42.3 42.3 0 0 1 8.9 30.2 26.2 26.2 0 0 1-22.5 22.8l-3.4 .5M126.9 164.7h.1M127 164.8a56.3 56.3 0 0 0 30.9 8.4v-3.7M127 161a51.4 51.4 0 0 0 30.9 8.5M127 161v3.8M127 164.8h-.1M127 161l-.1 .1"/>
<path d="M136.4 167.7h.1M136.4 166.9l.5 .2v.3M136.4 166.9h.1M136.4 166.9v.8M136.5 167.7h.1M136.6 167.5h.3M136.6 167.4h.3M136.6 167.4l-.1 .3M136.8 167.1l-.3-.1v.3l.3 .1M136.8 167.1v.2M136.8 167.3v.1M136.9 167.4v.1"/>
<path d="M136.9 167.4h.1M137.1 167.3a.49 .49 0 0 0 .1 .6 .49 .49 0 0 0 .6 0M137.1 167.3a.49 .49 0 0 1 .6 0 .49 .49 0 0 1 .1 .6M137.1 167.3h.1M137.7 167.9h.1M137.8 167.9h.1M138 167.3l.3 .8 .1-.6M138 167.3h.1M138 167.3l.2 .9M138.2 168.2h.1M138.3 168.2l.2-.6 .2 .7M138.3 168.2h.1"/>
<path d="M138.4 167.5l.4 .7 .1-.6M138.4 167.5h.1M138.7 168.3l.1 .1M138.7 168.3h.1M138.8 168.4h.1M138.9 167.6l-.1 .8M138.9 167.6h.1M139.2 168.5l.6 .1M139.2 167.7l.6 .2M139.2 167.7h.1M139.2 168.5h.1M139.2 167.7v.8"/>
<path d="M139.8 168.2l-.5-.1v.3l.5 .2M139.8 168.2h.1M139.8 167.9l-.5-.1v.2l.5 .2M139.8 167.9h.1M139.8 168.6h.1M140 168.7h.1M140 167.9l.5 .2v.3M140 167.9h.1M140 167.9v.8M140.1 168.7h.1M140.2 168.4l.2 .2M140.2 168.4l-.1 .3"/>
<path d="M140.4 168.3h.1M140.4 168.2l-.3-.2v.3h.3M140.4 168.2v.1M140.4 168.6h.1M140.4 168.6l.1 .2M140.5 168.4l.2 .5M140.5 168.4h.1M140.5 168.8l.2 .1M140.5 168.8h.1M140.7 168.9h.1M141.2 168.4a.51 .51 0 0 0 .1 .6 .51 .51 0 0 0 .5 .1M141.2 168.4a.49 .49 0 0 1 .6 .1 .49 .49 0 0 1 .1 .5"/>
<path d="M141.2 168.4h.1M141.7 163.7a.87 .87 0 0 1 1.3 .1 .87 .87 0 0 1-.2 1.2 1.03 1.03 0 0 1-1.1-1.3zM141.9 169l-.1 .1M141.9 169h.1M141.9 163.8a.78 .78 0 0 1 .9 0 .78 .78 0 0 1 .3 .9M141.9 163.8a.78 .78 0 0 0 .3 .8 .78 .78 0 0 0 .9 .1M141.9 163.8l-.3 .3M142.1 169.3h.2M142.1 168.5v.8M142.1 168.5l.6 .8v-.7M142.3 169.3v-.7l.3 .8M142.3 169.3h-.1"/>
<path d="M142.6 169.4h.2M142.6 169.4h.1M142.7 168.6l.1 .8M142.7 168.6h.1M142.8 169.4h.1M143.1 164.7l-.3 .3M157.8 164.5h-.1M157.9 169.6h.1M158 173.2l-.1 .1M158 169.5v3.7M158 169.5l-.1 .1M181.7 162.1a28.1 28.1 0 0 1-9.4 7.6"/>
<path d="M181.8 162l-.1 .1M181.8 162a31.7 31.7 0 0 1-23.8 11.2M246.3 161.7l3.8-.2 .3 .3v21.3l-.3 .3h-3.6l-.2-.3zM246.3 161.5l3.8-.1 .4 .4v21.3l-.4 .4h-3.6l-.4-.4v-21.3zM246.4 177.1l.3-.2h3.2l.3 .2 .1 4.2-.2 .3-3.4 .1-.3-.2zM246.5 179.2l3.5-.1 .1 .3-3.5 .1zM252.9 173v.1M252.9 173h1.3M252.9 162.9h1.3M252.9 162.9h.1M252.9 173.1h1.3M253.2 179.1h.1"/>
<path d="M253.2 179.1h.7M253.2 176.9h.7M253.2 175v.1M253.2 171v.1M253.2 168.9h.7M253.2 167v.1M253.2 165v.1M253.2 165h.7M253.2 166.9v.1M253.2 170.9v.1M253.2 174.9v.1M253.2 176.9h.1"/>
<path d="M253.2 174.9h.1M253.2 170.9h.1M253.2 168.9h.1M253.2 166.9h.1M253.2 175.1h.7M253.2 174.9h.7M253.2 171.1h.7M253.2 170.9h.7M253.2 167.1h.7M253.2 166.9h.7M253.2 165.1h.7M253.9 176.9h.1"/>
<path d="M253.9 174.9h.1M253.9 170.9h.1M253.9 168.9h.1M253.9 166.9h.1M253.9 179.1h.1M253.9 175v.1M253.9 171v.1M253.9 167v.1M253.9 165v.1M253.9 166.9v.1M253.9 170.9v.1M253.9 174.9v.1"/>
<path d="M254.2 162.9h.1M254.2 173v.1M256.4 171.4h.4a.26 .26 0 0 0-.4 0 .26 .26 0 0 0 0 .4 .26 .26 0 0 0 .4 0v.1a.35 .35 0 0 1-.5-.1 .35 .35 0 0 1 .1-.4zM257.1 171.3l.4 .6-.2-.1-.4 .1zM257.2 171.4l.1 .3h-.3zM257.7 171.6l.2-.2-.2-.1-.1 .6v-.6h.3l.2 .6-.4-.2M257.7 160.5l.5-.2 13.2 .1 .4 .6-.1 5.3-.6 .4-13.2-.1-.4-.6v-5zM258 171.3h.6h-.2v.6l-.1-.6zM258.1 160.7h13.1l.2 .4v5l-.4 .3-12.9-.1-.3-.4v-4.8zM258.8 171.6l.2-.2-.2-.1-.1 .6v-.6h.4l.1 .6-.4-.2M259.3 171.3l.1 .6zM259.6 171.3a.38 .38 0 0 1 .6 .3 .38 .38 0 0 1-.6 .3z"/>
<path d="M259.7 171.3a.28 .28 0 0 1 .4 .3 .28 .28 0 0 1-.4 .3zM260.4 171.3l.3 .1a.23 .23 0 0 0-.3 0 .23 .23 0 0 0 0 .3 .23 .23 0 0 0 .4 0l-.2-.1h.3l-.1 .3a.36 .36 0 0 1-.5-.1 .36 .36 0 0 1 .1-.5zM260.8 171.8l-.1 .1M261 171.3h.4h-.3v.2h.3l-.3 .1v.3h.4h-.5zM261.1 173.7h.2a.28 .28 0 0 1 .3 .4 .28 .28 0 0 1-.4 .1l-.1 .4zM261.2 173.8l.2 .1v.2h-.2zM261.9 171.3l.1 .6h.3h-.4zM262.6 173.7l.3 .7 .2-.7 .3 .7 .3-.7-.2 .9-.4-.8-.3 .8zM263.1 171.4h.5a.26 .26 0 0 0-.4 0 .26 .26 0 0 0 0 .4 .26 .26 0 0 0 .4 0l-.1 .1a.35 .35 0 0 1-.4-.1 .35 .35 0 0 1 0-.4zM263.4 161.3h.4l-.1 4.5-.3-.1zM263.7 171.3l.1 .6zM263.8 173.7h.5l-.4 .1v.3h.4l-.4 .1v.3l.5 .1h-.6z"/>
<path d="M263.8 171.6l.4-.3-.3 .3 .4 .3-.5-.3M264.5 173.7l.5 .1-.1 .4 .3 .4-.4-.4-.3 .4zM264.7 173.8l.2 .1v.2h-.2zM312.6 177.3a42.6 42.6 0 0 0 31.6 0v4.2a46.6 46.6 0 0 1-31.6 0zM138.1 197.5v.8M139.3 196.4l.9 .3M139.4 194.2v.8M139.4 195l-1.3 3.3M139.4 195l9.5 2.6M139.6 195.4l8.8 2.4-3.1 2.2-6.7-1.8zM140.2 195.7v.3M140.2 195.5v.6"/>
<path d="M140.2 197.2l.4 .1 .2-.1M140.2 197.2h.6M140.2 196.2v1M140.3 196l.4 .2-.4 .1zM140.8 196v-.3v1.5M140.8 196.8l.8 .3M141.6 196.1v.3M141.6 195.9v1.7M141.6 197.6l.4 .1 .2-.1M141.6 197.6h.6M141.8 196.4l.4 .2h-.5zM142.2 196.4v-.3v1.5"/>
<path d="M142.2 197.2l.9 .3M143 196.5v.3M143 196.3l.1 1.7M143.1 198l.3 .1 .2-.1M143.1 198h.5M143.2 196.8l.4 .1-.4 .1zM143.6 196.5v1.5M143.6 197.6l.9 .3M143.6 196.5v.3M144.5 196.9v.3M144.5 196.7v1.7M144.5 198.4l.3 .1 .3-.1"/>
<path d="M144.5 198.4h.6M144.6 197.2l.4 .1-.4 .1zM145 197.3v.1M145 196.9v.4M145.1 197.2v-.3v1.5M145.3 198v2M145.6 193.6l.9 .1M145.6 193.6h.1M145.7 193.5h.1M145.7 193.5l.3 .1M145.7 193.5l-.1 .1M145.9 197.7l.3 .2 .3-.2"/>
<path d="M145.9 197.7h.6M145.9 197.1v.6M145.9 197.6l-.8 .4M146 193.6h.1M146.1 192.9h.4l-.5 .7M146.1 192.9h.1M146.2 192.8h.1M146.2 192.8l-.1 .1M146.2 192.8h.4M146.5 197.3v.4M146.5 193.7h.1M146.6 192.8h.1"/>
<path d="M146.6 192.8l.2 .1M146.8 192.9l-.6 .7 .3 .1M146.8 192.9h.1M148.9 197.1l.3-.3-9.8-2.7-1.6 4.1 .3 .1M148.9 197.6l-3.4 2.8-7.4-2.1M148.9 196.8v.8M156.2 199.6l9.5 2.6M156.2 198.8v.8M156.2 199.6l-1.4 3.3M156.4 200l8.7 2.4-3 2.2-6.7-1.8zM157.8 182.5l.2 .1M157.8 181.2l.3 .1 .4 1 .3-.8"/>
<path d="M157.8 181.2v1.3M158 182.6h.1M158.4 182.4l-.4-1v1.2M158.4 182.4l.2 .1M158.4 182.4h.1M158.6 182.5l.3-.8v1.2M158.6 182.5h.1M158.8 181.5l.3 .1v1.3M158.8 181.5h.1M158.9 182.9h.2M158.9 182.8v.1M159.1 182.9h.1"/>
<path d="M159.5 183l1 .3M159.5 181.7l.9 .4M159.5 181.7h.1M159.5 183h.1M159.5 181.7v1.3M160.4 182.6l-.7-.2v.5l.8 .4M160.4 182.6h.1M160.4 182.1l-.7-.2v.4l.7 .3M160.4 182.1h.1M160.5 183.3h.1M160.8 182.3l.1 .9M160.8 182.3h.1"/>
<path d="M160.8 182.3l.1-.1a.77 .77 0 0 1 1 .5M160.9 183.2l.5 .4h.6M161 182.4a.71 .71 0 0 0 .1 .8 .71 .71 0 0 0 .7 .2v-.3M161.4 182.4l.5 .3M161.4 182.4h-.4M161.4 183l.4 .1M161.4 182.9l.6 .1v.6M161.4 183h.1M161.4 182.9h.1M161.4 182.9v.1M161.8 183.1h.1M161.9 182.7h.1"/>
<path d="M162 183.6h.1M162.1 183.7l.3 .1M162.1 183.7h.1M162.3 198.2l1 .1M162.3 198.2h.1M162.3 198.1h.1M162.3 198.1v.1M162.4 183.8h-.1M162.7 182.6h.2l.6 1.5M162.7 182.6h.1M162.7 182.6l-.6 1.1M162.8 182.8l.3 .7-.6-.1z"/>
<path d="M162.8 197.5l.7 .1-.4 .3M162.8 197.5h.1M162.9 197.3l.8 .3M162.9 197.3l-.1 .2M162.9 197.3v.1M163.1 183.7h.1M163.1 183.7l.2 .3M163.1 183.7l-.6-.2-.1 .3M163.1 197.9l-.8 .2M163.1 197.9h.1M163.3 198.3h.1M163.3 184l.2 .1"/>
<path d="M163.3 184h.1M163.5 184.1h.1M163.7 197.6v.1M163.7 197.7l-1.1 .4 .7 .2M163.7 197.7h.1M164.3 184.3l1.1 .1M164.3 183a1 1 0 0 1 1.1 1.4M164.3 183v1.3M164.5 183.2a.59 .59 0 0 1 .8 .4 .59 .59 0 0 1-.4 .7l-.4-.1zM165.4 184.4h.1M165.9 184.7l.2 .1M165.9 183.4l.8 .4v.4"/>
<path d="M165.9 184.7h.1M165.9 183.4h.1M165.9 183.4v1.3M166.1 183.6l.4 .2 .1 .3h-.5zM166.1 184.8h.1M166.3 184.3l.2 .1M166.5 184.4l.1 .2M166.5 184.4l-.4-.2v.6M166.6 184.1l-.1 .1M166.6 184.6h.1M166.6 184.6l.2 .4M166.7 184.2l-.2 .1 .5 .8"/>
<path d="M166.7 184.2h.1M166.8 185l.2 .1M166.8 185h.1M167 185.1h.1M167.2 185.1l.2 .1M167.2 183.8l.2 .1v1.3M167.2 183.8h.1M167.2 185.1h.1M167.2 183.8v1.3M167.4 185.2h.1M167.7 183.9l.2 .1 .4 1.2 .5-1M167.7 183.9h.1"/>
<path d="M167.7 183.9l.5 1.5M168.2 185.4h.2M168.2 185.4h.1M168.4 185.4v.1M168.8 184.2l.2 .1-.6 1.1M168.8 184.2h.1M169.2 185.7l.9 .2M169.2 184.4l.9 .4M169.2 184.4h.1M169.2 185.7h.1M169.2 184.4v1.3M170.1 185.3l-.7-.2v.5l.7 .3"/>
<path d="M170.1 185.3h.1M170.1 184.8l-.7-.2v.3l.7 .4M170.1 184.8h.1M170.1 185.9h.1M176.4 187.1l1 .4 .5-.2M176.4 186.8l.2 .2a.62 .62 0 0 0 1.1 0M176.4 187.1h.1M176.4 186.8h.1M176.4 186.8v.3M176.5 185.4a.73 .73 0 0 0 .5 1M176.5 185.4l.1-.1a1.08 1.08 0 0 1 1.3 .5M176.5 185.4h.1"/>
<path d="M176.7 185.6a.69 .69 0 0 0 .8 .7l.4 .4v.6M177 186.4l.2 .1M177.1 186.4h-.1M177.2 185.5l.7 .3M177.2 185.5l-.5 .1M177.2 186.5l.5 .5M177.2 186.5h.1M177.9 185.8h.1M177.9 187.3h.1M178.5 187.8l1.5 .4M178.5 185.7h.1M178.5 185.7l1.5 .4v.2"/>
<path d="M178.5 187.7v.1M178.5 185.7v2.1M179.9 187.2l-1.1-.4v.8l1.2 .3v.3M179.9 187.2h.1M180 186.3h.1M180 186.3l-1.2-.3v.6l1.1 .3v.3M180 188.2h.1M180.4 187.2l.3 .9M180.6 186.7l-.2 .5M180.6 186.6l-.2 .6M180.6 186.6a1.19 1.19 0 0 1 1.8 .6M180.6 186.6v.1"/>
<path d="M180.7 188.1l.6 .4 .7 .2M181.6 187.7l.5 .2M181.6 187.7h.1M181.6 187.5h.1M181.6 187.5v.2M181.6 187.5l.8 .2v.9M182.1 187.9h.1M182.4 187.2l-.3-.2a.82 .82 0 0 0-1.3-.1 .82 .82 0 0 0 .3 1.3l1 .2v-.5M182.4 187.2h.1M182.4 188.6l-.4 .1M182.4 188.6h.1M182.7 188.9l.3 .1"/>
<path d="M182.7 188.9h.1M183 189h.1M183.6 187.1l.4 .1 .8 2.3M183.6 187.1h.1M183.6 187.1l-.9 1.8M183.8 187.4l.4 1.1-.8-.2zM184.3 188.8l-1-.3-.3 .5M184.3 188.8h.1M184.3 188.8l.2 .6M184.5 189.4l.3 .1M184.5 189.4h.1M184.8 189.5h.1"/>
<path d="M191.1 190.1l-.5 7.7-.4 1.4M242.1 188h.3a.28 .28 0 0 1 .2 .3 .28 .28 0 0 1-.4 .2l-.1 .3zM242.2 188.1h.3v.2l-.3 .1zM242.8 188l.1 .3h.4l.1-.3v.8l-.1-.4h-.4l-.1 .4zM243.1 190.2l.2 .2M244.6 188l.5 .7 .1-.7v.8l-.5-.7-.1 .7zM245.4 188h.6l-.5 .1v.2h.4l-.4 .1v.3l.5 .1h-.6zM246.2 188h.5l-.5 .2a.32 .32 0 0 1 .5 .1 .32 .32 0 0 1-.1 .5 .32 .32 0 0 1-.5-.1l.5-.1-.4-.3zM247.2 188l.3 .7 .4-.7-.3 .8zM248.9 188l.2 .7 .4 .1h-.6zM252.9 183.1h.1M252.9 183v.1"/>
<path d="M252.9 182.9v.1M252.9 183.1h1.3M252.9 182.9h1.3M253.2 181.1h.1M253.2 181v.1M253.2 180.9v.1M253.2 181.1h.7M253.2 180.9h.7M253.9 180.9v.1M253.9 181.1h.1M253.9 181v.1M254.2 182.9v.1"/>
<path d="M254.2 183.1h.1M254.2 183v.1M258.1 180.4l.5-.3 12.4 .1 .2 .4v5l-.5 .3-12.4-.1-.2-.4zM258.5 180.4h12.3l.2 .4-.1 4.6-.4 .2h-12l-.2-.4v-4.4zM260.2 181.2h.5l-.1 3.7-.4-.1zM261.1 187.4l.4 .1v.4l.2 .4-.4-.4-.2 .4zM261.2 187.5l.3 .1v.2h-.3zM261.6 181.2h.5l-.1 3.7-.4-.1zM261.9 187.4h.5l-.4 .1v.3h.4l-.4 .1v.3l.4 .1h-.5zM262.6 187.5h.5l-.4 .2a.32 .32 0 0 1 .4 .1 .32 .32 0 0 1-.1 .5 .32 .32 0 0 1-.4-.2h.4l-.4-.3zM262.8 187.9h.1M263 181.2h.5v3.7l-.5-.1z"/>
<path d="M263.3 196.7l-.2-.1 1.6-.1 2.1 .1-.3 .1M263.3 196.6v.9h3.2v-.9M263.3 187.4h.6l-.5 .1v.3h.4l-.4 .1v.3l.5 .1h-.6zM263.9 187.4h.8l-.3 .1v.8l-.2-.8zM264.5 181.2h.5l-.1 3.7-.5-.1zM265.9 181.2h.5l-.1 3.7-.4-.1zM267.3 181.2h.5l-.1 3.7-.4-.1zM268.7 181.2h.5v3.7l-.5-.1zM322.2 181.1h.3a.29 .29 0 0 1 .3 .3 .29 .29 0 0 1-.5 .2l-.1 .4zM322.3 181.2h.3v.3h-.3zM323.8 181.1l.3 .7 .2-.7 .4 .7 .3-.7-.3 .9-.3-.8-.3 .8zM325.1 181.1h.6l-.5 .1v.2h.5l-.5 .1v.4l.5 .1h-.6z"/>
<path d="M325.9 181.1h.3a.25 .25 0 0 1 .3 .1 .25 .25 0 0 1-.2 .3l.3 .5-.5-.4-.2 .4zM326 181.2h.3v.2l-.3 .1zM328.1 181.1l.6 .7 .1-.7v.9l-.6-.8-.1 .8zM334.1 196.5l-.1-.1h10l-.2 .1M334.1 196.4v.8M338.7 196.6h.1M338.7 196.6h.8M339 196.6h.1M339.2 196.6h.1M339.5 196.6h.1M343.8 196.4v.8M345.5 188.4h.3l.4 1 .3-1h.3v1.5h-.2v-1.3l-.3 1h-.2l-.4-1v1.3h-.2z"/>
<path d="M347.2 188.4h1v.1h-.8v.5h.8v.2h-.8v.5h.8v.2h-1zM348.6 188.6a.63 .63 0 0 1 1.1 .1 .6 .6 0 0 0-.8-.1 .6 .6 0 0 0-.1 .8 .6 .6 0 0 0 .7 .2v-.4l-.3-.1h.5v.6a.8 .8 0 0 1-1.1 0 .8 .8 0 0 1 0-1.1zM350.5 188.4h.2l.6 1.5h-.2l-.2-.4h-.6l-.2 .4h-.2zM350.6 188.6l.3 .7h-.6zM351.2 196.5l-.1-.1h10l-.2 .1M351.2 196.4v.8M352.2 188.4a.85 .85 0 0 1 1.2 .7 .85 .85 0 0 1-1.2 .8zM352.4 188.5a.62 .62 0 0 1 .8 .6 .62 .62 0 0 1-.8 .6zM353.7 188.4h.5a.42 .42 0 0 1 .5 .3 .42 .42 0 0 1-.3 .5l.5 .7-.8-.7h-.2v.7h-.2zM353.9 188.5h.3a.26 .26 0 0 1 .3 .3 .26 .26 0 0 1-.3 .3h-.3zM355.1 188.4h.2v1.5h-.2zM355.6 188.4h.2l.4 1.2 .5-1.2h.2l-.5 1.5h-.3z"/>
<path d="M355.7 196.6h.1M355.7 196.6h.9M356.6 196.6h.1M357.1 188.4h1v.1h-.8v.5h.7v.2h-.7v.5h.8v.2h-1zM360.9 196.4v.8M364.7 187.1l1-.2 .3 .1v.3a.61 .61 0 0 0-.7-.2 .61 .61 0 0 0-.4 .7l.1 .1a.82 .82 0 0 1 1.1 .8 .82 .82 0 0 1-1.2 .6l-.4-.1v-.3a.67 .67 0 0 0 .8 .3 .67 .67 0 0 0 .4-.8l-.1-.1a.79 .79 0 0 1-.9-.3 .79 .79 0 0 1 0-.9zM366.7 187h1.5v.2h-1.2v.7h1.1v.3h-1.1v.9h1.2v.2h-1.5zM368.9 187.2a1.48 1.48 0 0 1 1.7-.1v.4a.97 .97 0 0 0-1.3-.1 .97 .97 0 0 0-.2 1.3 .97 .97 0 0 0 1.2 .3v-.6h-.5v-.3h.8v1a1.29 1.29 0 0 1-1.7-.1 1.29 1.29 0 0 1 0-1.8zM371.9 187h.3l.9 2.3h-.3l-.2-.6h-1.1l-.2 .6h-.4zM372 187.3l.5 1.2h-.9zM154.8 202.1v.8M156 201l1 .3"/>
<path d="M156.9 200.3v.3M156.9 200.1v.6M157 201.8l.3 .1 .2-.1M157 201.8h.5M157 200.8v1M157.1 200.6l.4 .2h-.4zM157.5 200.6v-.3v1.5M157.5 201.4l.9 .3M158.4 200.7v.3M158.4 200.5v.6M158.4 202.2l.3 .1 .3-.1M158.4 202.2h.6"/>
<path d="M158.4 201.2v1M158.5 201l.4 .1-.4 .1zM158.9 200.7l.1 1.5M159 201.8l.8 .3M159 200.7v.3M159.8 201.1v.3M159.8 200.9v.6M159.8 202.6l.4 .1 .2-.1M159.8 202.6h.6M159.8 201.6v1M160 201.4l.4 .1-.5 .1zM160.4 201.4v-.3v1.5"/>
<path d="M160.4 202.2l.9 .2M161.2 201.5v.2M161.2 201.3v.6M161.3 202.9l.3 .2 .2-.2M161.3 202.9h.5M161.3 202v.9M161.4 201.7l.4 .2-.5 .1zM161.8 201.8v-.3v1.4M162.1 202.6v2M162.7 202.3l.3 .1 .2-.1M162.7 202.3h.5M162.7 201.7v.6"/>
<path d="M162.7 202.2l-.9 .4M163.2 201.8v.5M165.7 201.7l.2-.3-9.8-2.7-1.5 4.1h.2M165.7 202.2l-3.4 2.8-7.5-2.1M165.7 201.4v.8M184 210.8l-1.4 1.1"/>
<circle cx="323.7" cy="158.1" r="1.14"/>
<circle cx="137.5" cy="167.6" r=".32"/>
<circle cx="141.6" cy="168.7" r=".32"/>
<circle cx="262.1" cy="174.1" r=".42"/>
<circle cx="262.1" cy="174.1" r=".32"/>
<circle cx="262.6" cy="171.6" r=".34"/>
<circle cx="262.7" cy="171.6" r=".26"/>
<circle cx="328.4" cy="176.2" r=".85"/>
<circle cx="328.4" cy="176.2" r=".69"/>
<circle cx="244" cy="188.4" r=".42"/>
<circle cx="244" cy="188.4" r=".32"/>
<circle cx="248.4" cy="188.4" r=".42"/>
<circle cx="248.4" cy="188.4" r=".32"/>
<circle cx="323.3" cy="181.5" r=".45"/>
<circle cx="323.3" cy="181.5" r=".34"/>
<circle cx="327.5" cy="181.5" r=".45"/>
<circle cx="327.5" cy="181.5" r=".34"/>
</g>
<path d="M236.7 141.4v-87.4h147.6v87.4" fill="none" stroke="#504e49" stroke-width=".3"/>
<g fill="#504e49">
<path d="M236.7 54l2-.5v1z"/>
<path d="M382.3 53.5l2 .5-2 .5z"/>
</g>
<path d="M310.5 85.5h-91.5v111.7h91.5" fill="none" stroke="#504e49" stroke-width=".3"/>
<g fill="#504e49">
<path d="M219 85.5l.5 2h-1z"/>
<path d="M218.5 195.2h1l-.5 2z"/>
</g>
<path d="M12 269.3h396zM12 269h396v.3h-396z" fill-rule="evenodd" fill="#504e49"/>
<text font-size="7.8" fill="#141413" x="12" y="24.7">初代日版主机总装与尺寸参考</text>
<text font-size="3.5" fill="#141413" x="12" y="274.9">Mega Drive 详细模型图纸</text>
<g font-size="3.2" fill="#1b365d">
<text x="12" y="15.3">HAA-2510 · 日版初代主机与 SJ-3500 三键手柄</text>
<text x="373.8" y="15.3">MegaDrive-DWG-01 / 12</text>
<text x="305.9" y="52.4">≈ 280</text>
<text x="208.1" y="141.4">≈ 212</text>
</g>
<g font-size="3.2" fill="#504e49">
<text x="12" y="30.9">本图册记录初代日版 Mega Drive 大机型、三键手柄及配套附件的学习模型。外观参考官方规格和实物照片，内部采用 VA2 拆机布局作为参考。所有投影、剖面和尺寸来自保存的 CAD 实体，局部结构为近似设计，不代表原厂工程图或可制造电路。</text>
<text x="198.7" y="274.5">单位 mm · 比例见各视图</text>
<text x="317.6" y="274.5">图号 MegaDrive-DWG-01</text>
<text x="12" y="279.3">局部尺寸为本模型近似值 · 内部为布局示意</text>
<text x="198.7" y="278.8">CAD Study · 2026-11-08</text>
<text x="317.6" y="278.8">第 1 / 12 页 · A3</text>
</g>
<g font-size="3.2" fill="#141413">
<text x="95.7" y="239">日版 Model 1 外观 · 0.569:1</text>
<text x="289.2" y="239">底壳宽度与前后深度 · 0.527:1</text>
<text x="12" y="253.3">世嘉官方主体参考尺寸为 280 × 212 × 70 mm，局部孔位、壁厚及附件尺寸为学习近似值。 整套模型包含 825 个组件条目、1,205 个实体，保留 15 轮源码及原生剖面与加工历史。</text>
<text x="12" y="258.6">内构以 VA2 照片为参考，不宣称复刻首批 VA0 电路，空白卡带不包含游戏数据。</text>
</g>
</svg>
